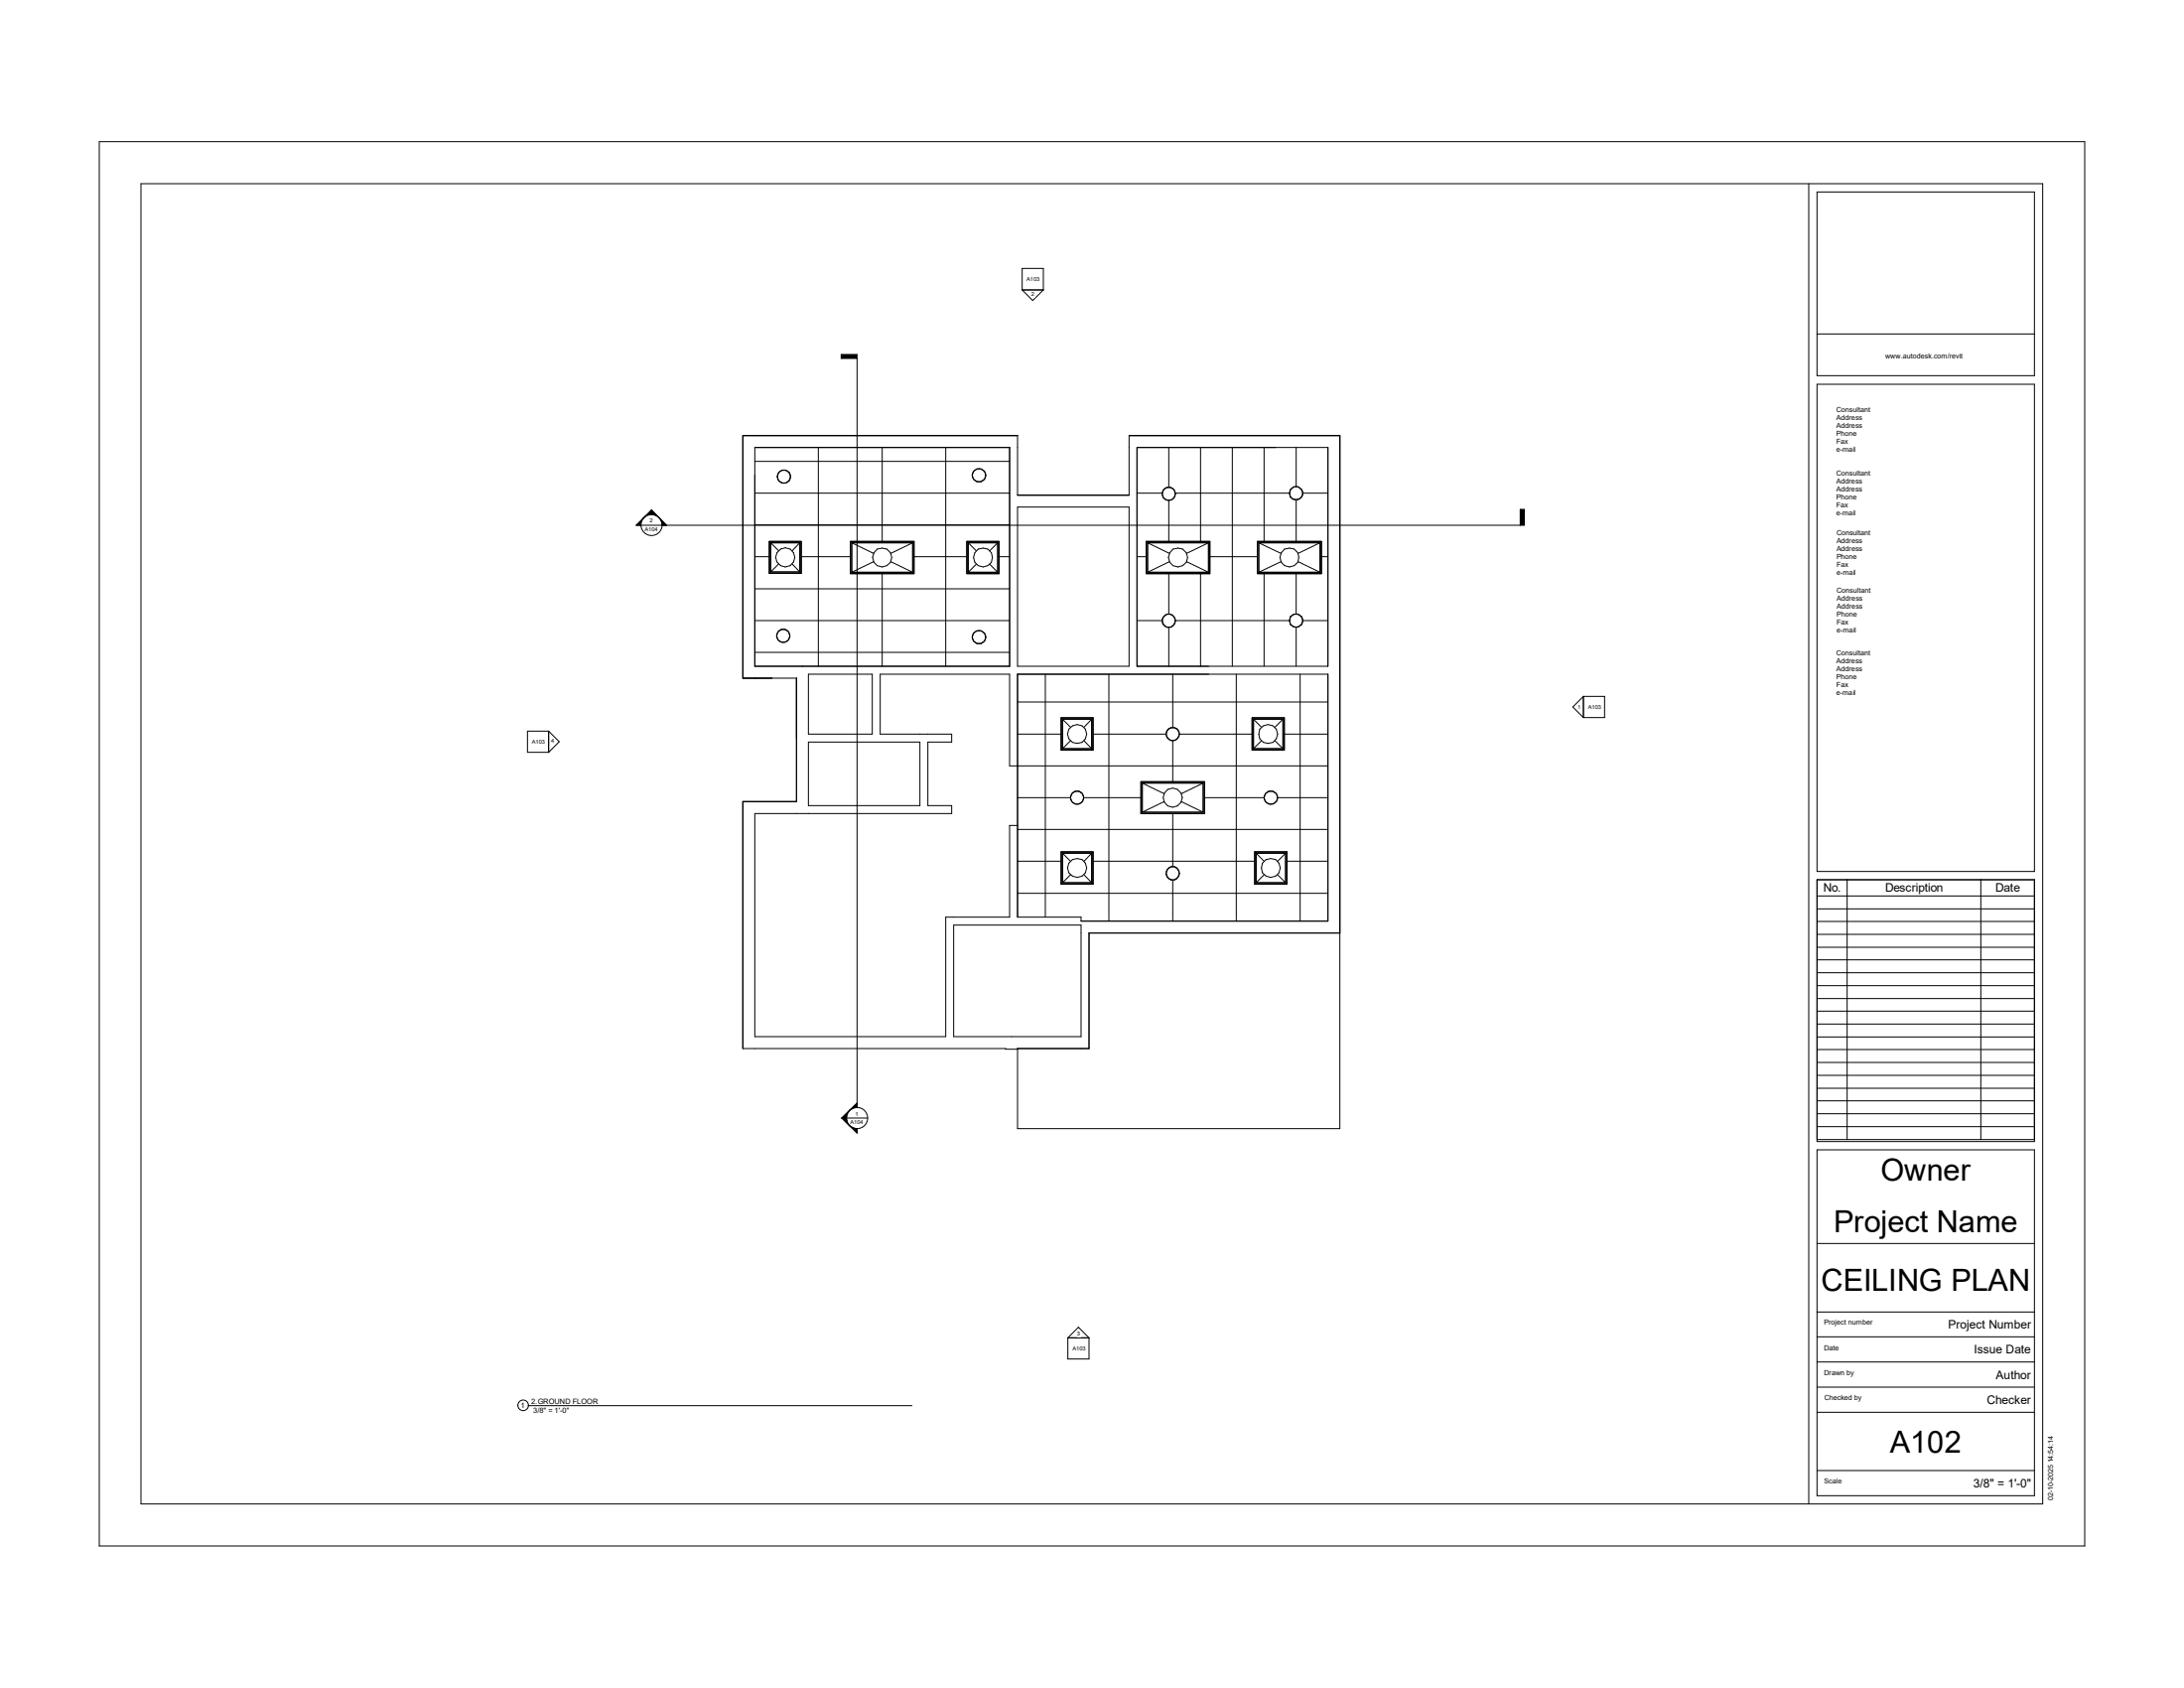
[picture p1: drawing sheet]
<svg xmlns="http://www.w3.org/2000/svg" width="279mm" height="216mm" viewBox="0 0 279 216" stroke-linecap="round" stroke-linejoin="round" font-family="sans-serif">
<g fill="none" stroke="#000" stroke-width=".13">
<path d="M96.6 59h32.6M96.6 57.2h32.6v28h-32.6zM104.7 57.2v28M112.9 57.2v12.1M121 57.2v28M125 60h.5M125 60l-.5 .3M125.5 60l.4 .3M145.5 57.2h24.4v28h-24.4zM149.5 57.2v5.1M153.6 57.2v12.1M157.6 57.2v28"/>
<path d="M161.7 57.2v12.1M165.8 57.2v5M96.6 79.4h32.6M96.6 75.3h32.6M96.6 71.2h1.8M96.6 67.1h32.6M96.6 63.1h32.6M98.4 69.3h4.1v4h-4.1zM98.6 69.4h3.7M98.6 69.4v3.8M98.6 73.2h3.7M98.6 69.4l1 1"/>
<path d="M99.4 61l.2 .5M99.6 60.5l-.2 .5M99.6 61.5l.4 .3M99.6 72.1l-1 1.1M100 60.2h.5M100 60.2l-.4 .3M100 61.8h.5M100.5 60.2l.5 .3M101 60.5l.1 .5M101 61.5l-.5 .3M101.1 61l-.1 .5M101.3 72.1l1 1.1"/>
<path d="M102.3 69.4v3.8M102.3 69.4l-1 1M102.5 71.2h6.3M108.8 69.3h8.1v4.1h-8.1zM109 69.4h7.8M109 73.2h7.8M109 69.4v3.8M109 69.4l2.8 1.4M111.8 71.8l-2.8 1.4M112.9 73.4v11.8M114 71.8l2.8 1.4M116.8 69.4v3.8"/>
<path d="M116.8 69.4l-2.8 1.4M116.9 71.2h6.8M123.7 69.3h4.1v4.1h-4.1zM123.9 69.4h3.7M123.9 69.4v3.8M123.9 73.2h3.7M123.9 69.4l1 1M124.4 60.8l.1 .5M124.5 60.3l-.1 .5M124.5 61.3l.5 .3M124.9 72.2l-1 1M125 61.6h.5"/>
<path d="M125.9 60.3l.2 .5M125.9 61.3l-.4 .3M126.1 60.8l-.2 .5M126.6 72.2l1 1M127.6 69.4v3.8M127.6 69.4l-1 1M127.8 71.2h1.4M130.2 64.9h14.2v20.3h-14.2zM145.5 79.4h3.2M145.5 71.2h1.1M145.5 63.1h3.2M146.6 69.3h8.2v4.1h-8.2z"/>
<path d="M146.8 69.4h7.8M146.8 73.2h7.8M146.8 69.4v3.8M146.8 69.4l2.8 1.4M148.7 63.2l.1 .5M148.7 79.4l.1 .5M148.8 62.7l-.1 .5M148.8 63.7l.5 .3M148.8 78.9l-.1 .5M148.8 79.9l.5 .3M149.3 62.4l-.5 .3M149.3 64h.2"/>
<path d="M149.3 62.4h.5M149.3 64h.5M149.3 78.6l-.5 .3M149.3 78.6h.5M149.5 64v5.3M149.5 73.4v5.1M149.5 62.3l.3 .1M149.5 62.3l-.2 .1M149.5 78.5l.3 .1M149.5 78.5l-.2 .1M149.6 71.8l-2.8 1.4M149.8 62.4l.4 .3"/>
<path d="M149.8 64h-.3M149.8 78.6l.4 .3M150.2 62.7l.2 .5M150.2 63.7l-.4 .3M150.2 78.9l.2 .5M150.2 79.9l-.4 .3M150.4 79.4h14.6M150.4 63.1h14.6M150.4 63.2l-.2 .5M150.4 79.4l-.2 .5M151.8 71.8l2.8 1.4M153.6 73.4v11.8"/>
<path d="M154.6 69.4v3.8M154.6 69.4l-2.8 1.4M154.8 71.2h6.1M160.9 69.3h8.1v4.1h-8.1zM161 69.4h7.9M161 73.2h7.9M161 69.4v3.8M161 69.4l2.9 1.4M161.7 73.4v11.8M163.9 71.8l-2.9 1.4M165 79.4l.1 .5M165 63.1l.1 .5"/>
<path d="M165.1 78.9l-.1 .5M165.1 79.9l.4 .3M165.1 62.6l-.1 .5M165.1 63.6l.4 .3M165.5 78.6h.6M165.5 78.6l-.4 .3M165.5 62.3l-.4 .3M165.5 63.9h.3M165.5 62.3h.6M165.5 63.9h.6M165.8 63.9v5.4M165.8 73.4v5.1"/>
<path d="M165.8 78.5l.3 .1M165.8 78.5l-.3 .1M165.8 62.2l.3 .1M165.8 62.2l-.3 .1M166.1 78.6l.4 .3M166.1 62.3l.4 .3M166.1 63.9h-.3M166.1 71.8l2.8 1.4M166.5 78.9l.2 .5M166.5 79.9l-.4 .3M166.5 62.6l.2 .5M166.5 63.6l-.4 .3"/>
<path d="M166.7 79.4h3.2M166.7 63.1h3.2M166.7 79.4l-.2 .5M166.7 63.1l-.2 .5M168.9 69.4v3.8M168.9 69.4l-2.8 1.4M169 71.2h.9M96.6 83.4h32.6M99.4 81.3l.1 .5M99.5 80.8l-.1 .5M99.5 81.8l.4 .3M99.9 80.5h.6"/>
<path d="M99.9 80.5l-.4 .3M99.9 82.1h.6M100.5 80.5l.4 .3M100.9 80.8l.1 .5M100.9 81.8l-.4 .3M101 81.3l-.1 .5M103.4 86.2h8.2v7.7h-8.2zM103.4 94.9h14.3v8.1h-14.3zM124.4 81.5l.1 .5M124.5 81l-.1 .5M124.5 82l.5 .3M125 80.7h.5"/>
<path d="M125 80.7l-.5 .3M125 82.3h.5M125.5 80.7l.4 .3M125.9 81l.2 .5M125.9 82l-.4 .3M126.1 81.5l-.2 .5M130.2 89.8h39.7M130.2 93.9h5.6M130.2 86.2h39.7v31.6h-31.6v-.5h-8.1zM133.7 86.2v31.1M135.8 91.8h4v4.1h-4zM135.9 92h3.8"/>
<path d="M135.9 92v3.8M135.9 95.8h3.8M135.9 92l1 1M136.9 94.7l-1 1.1M138.7 94.7l1 1.1M139.7 92v3.8M139.7 92l-1 1M139.8 93.9h9.4M141.9 86.2v31.6M146 100h8.1v4.1h-8.1zM149.2 93.9l.2 .5M149.3 80.2h.5"/>
<path d="M149.4 93.4l-.2 .5M149.4 94.4l.4 .3M149.5 80.2v5M149.8 93.1l-.3 .1-.1 .2M149.8 94.7h.2M149.8 93.1h.5M149.8 93.1l-.4 .3M149.8 94.7h.5M150 86.2v6.8M150 94.7v5.3M150 93l.3 .1M150 93l-.2 .1"/>
<path d="M150.3 93.1l.2 .1 .2 .2M150.3 94.7h-.3M150.3 93.1l.4 .3M150.7 93.4l.2 .5M150.7 94.4l-.4 .3M150.9 93.9h9.3M150.9 93.9l-.2 .5M158.2 86.2v31.6M160.2 91.8h4.1v4.1h-4.1zM160.4 92h3.7M160.4 95.8h3.7M160.4 92v3.8"/>
<path d="M160.4 92l1 1M161.4 94.7l-1 1.1M163.1 94.7l1 1.1M164.1 92v3.8M164.1 92l-1 1M164.3 93.9h5.6M165.5 80.2h.3M165.5 80.2h.6M165.8 80.2v5M166.1 80.2h-.3M166.3 86.2v31.6M169.9 98h-40.7v-11.8h-16.6v7.7h9.2v1h-3.1v8.1h3.1v1.1h-25.2v28.5h24.4v-15.3h8.2v-11.7h1"/>
<path d="M202.6 89.1h2.7v2.7h-2.7zM122 118.3h16.3v14.3h-16.3zM130.2 102h6.7M130.2 106.1h39.7M130.2 110.2h5.6M130.2 114.3h39.7M135.8 109h4v4.1h-4zM135.9 109.1v3.8M135.9 109.1h3.8M135.9 112.9h3.8M135.9 109.1l1 1.1M136.9 111.9l-1 1"/>
<path d="M136.9 102l.2 .5M137.1 101.5l-.2 .5M137.1 102.5l.4 .3M137.5 101.2h.5M137.5 101.2l-.4 .3M137.5 102.8h.5M138 101.2l.5 .3M138.5 101.5l.1 .5M138.5 102.5l-.5 .3M138.6 102h7.4M138.6 102l-.1 .5M138.7 111.9l1 1"/>
<path d="M139.7 109.1v3.8M139.7 109.1l-1 1.1M139.8 110.2h20.7M146.1 100.2h7.8M146.1 100.2v3.7M146.1 103.9h7.8M146.1 100.2l2.8 1.3M148.9 102.5l-2.8 1.4M149.2 111.7l.2 .5M149.4 111.2l-.2 .5M149.4 112.2l.4 .3M149.8 110.9l-.4 .3"/>
<path d="M149.8 112.5l.2 .1M149.8 110.9h.5M149.8 112.5h.5M150 104.1v6.7M150 112.6v5.2M150 110.8l.3 .1M150 110.8l-.2 .1M150.3 110.9l.4 .3M150.3 112.5l-.3 .1M150.7 111.2l.2 .5M150.7 112.2l-.4 .3M150.9 111.7l-.2 .5"/>
<path d="M151.1 102.5l2.8 1.4M153.9 100.2v3.7M153.9 100.2l-2.8 1.3M154.1 102h7.6M160.5 109h4.1v4.1h-4.1zM160.7 109.1h3.8M160.7 112.9h3.8M160.7 109.1v3.8M160.7 109.1l1 1.1M161.7 111.9l-1 1M161.7 102l.2 .5M161.9 101.5l-.2 .5"/>
<path d="M161.9 102.5l.4 .3M162.3 101.2h.6M162.3 102.8h.6M162.3 101.2l-.4 .3M162.9 101.2l.4 .3M163.3 101.5l.1 .5M163.3 102.5l-.4 .3M163.4 102h6.5M163.4 111.9l1.1 1M163.4 102l-.1 .5M164.5 109.1v3.8M164.5 109.1l-1.1 1.1"/>
<path d="M164.6 110.2h5.3M171.4 119.3h-32.1v14.8h-9.1v10.3h41.2v-88.7h-27v7.6h-14.2v-7.6h-35.2v31h6.9v15.8h-6.9v31.6h33.7v.1h1.5"/>
<circle cx="100.5" cy="71.3" r="1.22"/>
<circle cx="112.9" cy="71.3" r="1.22"/>
<circle cx="125.8" cy="71.3" r="1.22"/>
<circle cx="150.7" cy="71.3" r="1.22"/>
<circle cx="165" cy="71.3" r="1.22"/>
<circle cx="137.8" cy="93.9" r="1.22"/>
<circle cx="162.2" cy="93.9" r="1.22"/>
<circle cx="137.8" cy="111" r="1.22"/>
<circle cx="150" cy="102" r="1.22"/>
<circle cx="162.6" cy="111" r="1.22"/>
</g>
<path d="M203.2 90h1.7v.8h-1.7z" fill="#fff"/>
<path d="M202.6 89.1v2.7l-1.4-1.4z" fill="none" stroke="#000" stroke-width=".13"/>
<path d="M201.8 90h.5v.8h-.5z" fill="#fff"/>
<path d="M136.6 171.1h2.7v2.7h-2.7z" fill="none" stroke="#000" stroke-width=".13"/>
<path d="M137.2 172.1h1.7v.8h-1.7z" fill="#fff"/>
<path d="M67.5 93.5h2.7v2.7h-2.7z" fill="none" stroke="#000" stroke-width=".13"/>
<path d="M68.1 94.5h1.7v.8h-1.7z" fill="#fff"/>
<path d="M130.8 34.3h2.7v2.8h-2.7z" fill="none" stroke="#000" stroke-width=".13"/>
<path d="M131.4 35.3h1.7v.9h-1.7z" fill="#fff"/>
<path d="M130.8 37.1h2.7l-1.4 1.3z" fill="none" stroke="#000" stroke-width=".13"/>
<path d="M132 37.2h.4v.8h-.4z" fill="#fff"/>
<path d="M70.2 93.5l1.3 1.4-1.3 1.3z" fill="none" stroke="#000" stroke-width=".13"/>
<path d="M70.5 94.4h.5v.8h-.5z" fill="#fff"/>
<path d="M136.6 171.1l1.4-1.3 1.3 1.3z" fill="none" stroke="#000" stroke-width=".13"/>
<path d="M137.8 170.2h.4v.8h-.4z" fill="#fff"/>
<path d="M107.6 45.3h2v.5h-2zM81.4 66.3h.9v.9h-.9zM82.4 65.2h1v1h-1zM83.4 65.2h.9v1h-.9zM84.5 66.4h.8v.8h-.8zM194.5 65.2h.5v2h-.5zM107.7 142h1v1h-1zM107.7 143h1v.9h-1zM108.8 141.1h.8v.8h-.8zM108.8 144.1h.8v.8h-.8z" fill="#000"/>
<g fill="none" stroke="#000" stroke-width=".13">
<path d="M12.7 18.1h254v179.6h-254zM18 23.5h243.3v168.9h-243.3zM231.4 23.5v168.9M232.5 24.6h27.8v23.4h-27.8zM109.6 45.8h-2v-.5h2v96.3M232.5 49.1h27.8v62.4h-27.8zM232.5 42.7h27.8M82.3 66.3l-.3 .5v.4M83.4 65.2l-2 2h113.6v-2h-.5v2M83.4 65.2l1.9 2-1-.9 .4 .5v.4M83.4 65.8l-.8 .2-.2 .2M83.4 65.2v.6"/>
<path d="M83.4 65.2l.9 1-.3-.2-.6-.2M232.5 112.5h27.8v33.5h-27.8zM107.7 143h3.3M107.7 143l1.9 1.9M107.7 143l1-1a1.43 1.43 0 0 0 0 2zM109.6 141.6a1.35 1.35 0 0 0-1.3 1.4 1.35 1.35 0 0 0 1.3 1.4M109.6 141.6a1.35 1.35 0 0 1 1.4 1.4 1.35 1.35 0 0 1-1.4 1.4M109.6 144.4v.5M109.6 141.6l-.3 .1-.6 .3 .9-.9-1.9 1.9M109.6 144.4l-.3-.1-.6-.3 .9 .9M232.5 147.1h27.8v44.2h-27.8zM232.5 159h27.8"/>
<path d="M232.5 177.4h27.8M232.5 174.2h27.8M232.5 171h27.8M232.5 167.8h27.8M232.5 188.1h27.8M232.5 180.6h27.8"/>
<circle cx="83.4" cy="67.1" r="1.35"/>
</g>
<g fill="#fff">
<path d="M241.2 45h9.9v1.1h-9.9z"/>
<path d="M233.4 189h2.3v1h-2.3z"/>
<path d="M233.4 178.3h4.8v1h-4.8z"/>
<path d="M233.4 175.1h3.8v1h-3.8z"/>
<path d="M233.4 171.9h1.9v1h-1.9z"/>
<path d="M233.4 168.7h6.2v1h-6.2z"/>
<path d="M234.9 51.9h4.4v1h-4.4z"/>
<path d="M234.9 52.9h3.4v1h-3.4z"/>
<path d="M234.9 53.9h3.4v1h-3.4z"/>
<path d="M234.9 54.9h2.7v1h-2.7z"/>
<path d="M234.9 55.9h1.5v1h-1.5z"/>
<path d="M234.9 56.9h.6v1.1h-.6z"/>
<path d="M235.5 56.9h.3v1.1h-.3z"/>
<path d="M235.8 56.9h1.6v1.1h-1.6z"/>
<path d="M234.9 60.1h4.4v1h-4.4z"/>
<path d="M234.9 61.1h3.4v1h-3.4z"/>
<path d="M234.9 62.1h3.4v1h-3.4z"/>
<path d="M234.9 63.1h2.7v1h-2.7z"/>
<path d="M234.9 64.1h1.5v1.1h-1.5z"/>
<path d="M234.9 65.2h.6v1h-.6z"/>
<path d="M235.5 65.2h.3v1h-.3z"/>
<path d="M235.8 65.2h1.6v1h-1.6z"/>
<path d="M234.9 75h4.4v1h-4.4z"/>
<path d="M234.9 76h3.4v1h-3.4z"/>
<path d="M234.9 77h3.4v1.1h-3.4z"/>
<path d="M234.9 78.1h2.7v1h-2.7z"/>
<path d="M234.9 79.1h1.5v1h-1.5z"/>
<path d="M234.9 80.1h.6v1h-.6z"/>
<path d="M235.5 80.1h.3v1h-.3z"/>
<path d="M235.8 80.1h1.6v1h-1.6z"/>
<path d="M234.9 67.7h4.4v1h-4.4z"/>
<path d="M234.9 68.7h3.4v1h-3.4z"/>
<path d="M234.9 69.7h3.4v1h-3.4z"/>
<path d="M234.9 70.7h2.7v1.1h-2.7z"/>
<path d="M234.9 71.8h1.5v1h-1.5z"/>
<path d="M234.9 72.8h.6v1h-.6z"/>
<path d="M235.5 72.8h.3v1h-.3z"/>
<path d="M235.8 72.8h1.6v1h-1.6z"/>
<path d="M234.9 83.1h4.4v1h-4.4z"/>
<path d="M234.9 84.1h3.4v1h-3.4z"/>
<path d="M234.9 85.1h3.4v1h-3.4z"/>
<path d="M234.9 86.1h2.7v1h-2.7z"/>
<path d="M234.9 87.1h1.5v1h-1.5z"/>
<path d="M234.9 88.1h.6v1.1h-.6z"/>
<path d="M235.5 88.1h.3v1.1h-.3z"/>
<path d="M235.8 88.1h1.6v1.1h-1.6z"/>
</g>
<g fill="none" stroke="#000" stroke-width=".13">
<path d="M232.5 112.5h27.8v33.3h-27.8zM232.5 119.5h27.8M232.5 117.9h27.8M232.5 116.2h27.8M232.5 114.6h27.8M236.3 112.5v33.3M253.4 112.5v33.3M232.5 139.2h27.8M232.5 137.5h27.8M232.5 135.9h27.8M232.5 134.2h27.8M232.5 132.6h27.8"/>
<path d="M232.5 131h27.8M232.5 129.3h27.8M232.5 127.7h27.8M232.5 126.1h27.8M232.5 124.4h27.8M232.5 122.8h27.8M232.5 121.2h27.8M232.5 144.1h27.8M232.5 142.5h27.8M232.5 140.8h27.8M67.6 179.8h49.1"/>
<circle cx="66.9" cy="179.7" r=".68"/>
</g>
<g font-size="3.9">
<text x="240.6" y="151">Owner</text>
<text x="234.6" y="157.6">Project Name</text>
<text x="233" y="165.1">CEILING PLAN</text>
<text x="241.8" y="185.8">A102</text>
</g>
<g font-size="1.5">
<text x="233.3" y="114">No.</text>
<text x="241.2" y="114">Description</text>
<text x="255.3" y="114">Date</text>
<text x="249.2" y="170">Project Number</text>
<text x="252.6" y="173.1">Issue Date</text>
<text x="254.2" y="179.6">Checker</text>
<text x="255.4" y="176.4">Author</text>
<text x="252.4" y="190.2">3/8&quot; = 1'-0&quot;</text>
</g>
<g font-size=".9">
<text x="241.2" y="45.8">www.autodesk.com/revit</text>
<text x="234.9" y="52.7">Consultant</text>
<text x="234.9" y="53.7">Address</text>
<text x="234.9" y="54.7">Address</text>
<text x="234.9" y="55.7">Phone</text>
<text x="234.9" y="56.7">Fax</text>
<text x="234.9" y="57.7">e-mail</text>
<text x="234.9" y="60.9">Consultant</text>
<text x="234.9" y="61.9">Address</text>
<text x="234.9" y="62.9">Address</text>
<text x="234.9" y="63.9">Phone</text>
<text x="234.9" y="64.9">Fax</text>
<text x="234.9" y="66">e-mail</text>
<text x="235" y="68.5">Consultant</text>
<text x="235" y="69.5">Address</text>
<text x="235" y="70.5">Address</text>
<text x="235" y="71.5">Phone</text>
<text x="235" y="72.6">Fax</text>
<text x="235" y="73.6">e-mail</text>
<text x="235" y="75.8">Consultant</text>
<text x="235" y="76.8">Address</text>
<text x="235" y="77.9">Address</text>
<text x="234.9" y="83.9">Consultant</text>
<text x="235" y="78.9">Phone</text>
<text x="235" y="79.9">Fax</text>
<text x="235" y="80.9">e-mail</text>
<text x="234.9" y="84.9">Address</text>
<text x="234.9" y="85.9">Address</text>
<text x="234.9" y="86.9">Phone</text>
<text x="234.9" y="87.9">Fax</text>
<text x="234.9" y="88.9">e-mail</text>
<text x="233.4" y="172.7">Date</text>
<text x="233.4" y="169.5">Project number</text>
<text x="68" y="179.6">2.GROUND FLOOR</text>
<text x="233.4" y="175.9">Drawn by</text>
<text x="233.4" y="179.1">Checked by</text>
<text x="66.6" y="180.1">1</text>
<text x="68.2" y="180.7">3/8&quot; = 1'-0&quot;</text>
<text x="233.4" y="189.8">Scale</text>
<text x="262.6" y="191.9" transform="rotate(-90 262.6 191.9)">02-10-2025 14:54:14</text>
</g>
<g font-size=".7">
<text x="131.4" y="36">A103</text>
<text x="131.9" y="37.8">2</text>
<text x="82.5" y="68">A104</text>
<text x="83.1" y="66.8">2</text>
<text x="68.1" y="95.1">A103</text>
<text x="70.5" y="95">4</text>
<text x="201.8" y="90.6">1</text>
<text x="203.2" y="90.7">A103</text>
<text x="108.8" y="143.8">A104</text>
<text x="109.4" y="142.7">1</text>
<text x="137.2" y="172.8">A103</text>
<text x="137.8" y="170.8">3</text>
</g>
</svg>
